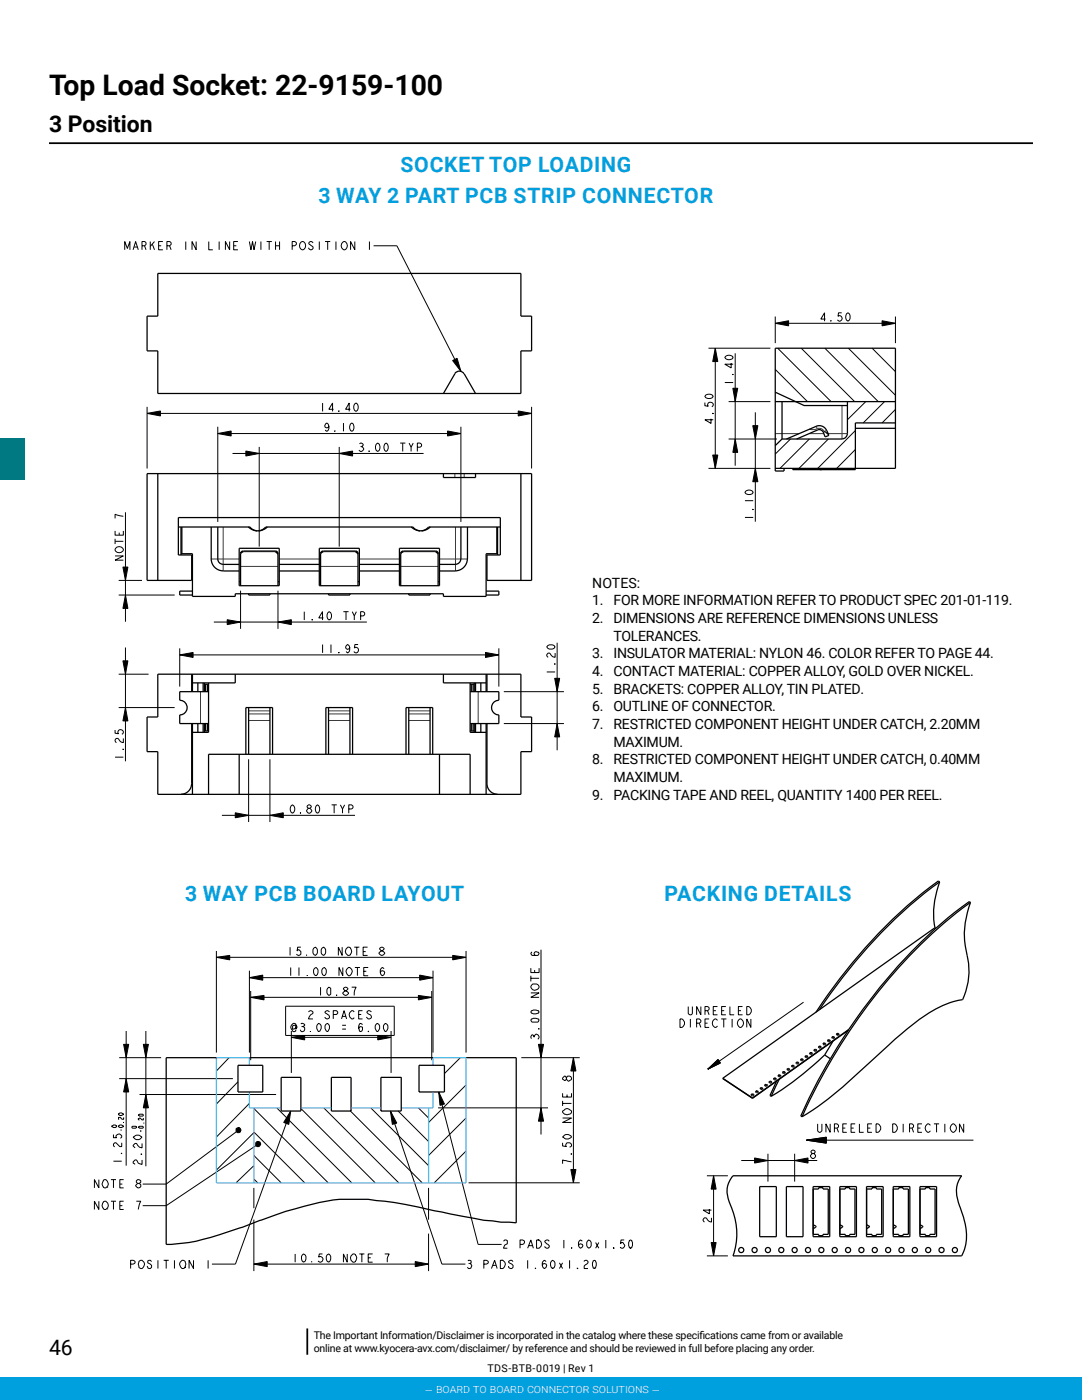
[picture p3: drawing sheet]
<svg xmlns="http://www.w3.org/2000/svg" width="216mm" height="279mm" viewBox="0 0 216 279" stroke-linecap="round" stroke-linejoin="round" font-family="sans-serif">
<path d="M9.8 28.6h196.3" fill="none" stroke="#000" stroke-width=".35"/>
<path d="M-.1 87.4h5v8.3h-5z" fill="#007982"/>
<g fill="none" stroke="#000" stroke-width=".2">
<path d="M24.9 49.9v-1.7l.5 1.4 .5-1.4v1.7M26.6 49.9l.5-1.7 .5 1.7M26.8 49.3h.6M28.3 49h.5l.3-.1v-.6l-.8-.1v1.7M28.8 49l.3 .9M30 48.2v1.7M30.4 48.8l.4 1.1M30.8 48.2l-.8 1M31.7 49h.5M32.5 48.2h-.8v1.7h.8M33.3 49h.5l.2-.1 .1-.1-.1-.5-.7-.1v1.7M33.8 49l.3 .9"/>
<path d="M37.1 48.2v1.7M39.1 48.2v1.7l-.8-1.7v1.7M41.7 48.2v1.7h.8M43.7 48.2v1.7M45.8 48.2v1.7l-.8-1.7v1.7M46.6 49h.6M47.5 48.2h-.9v1.7h.9M49.8 48.2l.3 1.7 .3-1.7 .3 1.7 .3-1.7M52.1 48.2v1.7M53.2 48.2h1M53.7 48.2v1.7M55 49h.8"/>
<path d="M55 48.2v1.7M55.8 48.2v1.7M58.3 49h.5l.3-.2v-.3l-.3-.3h-.5v1.7M60.1 48.3l.2-.1a.84 .84 0 0 1 .7 .8 .84 .84 0 0 1-.7 .9l-.2-.2a.97 .97 0 0 1 0-1.4zM62.5 48.5a.46 .46 0 0 0-.5-.3 .46 .46 0 0 0-.4 .3l.3 .4a.58 .58 0 0 1 .5 .8l-.5 .2-.4-.4M63.7 48.2v1.7M64.9 48.2h1M65.4 48.2v1.7M67 48.2v1.7M68.4 48.3l.2-.1a.83 .83 0 0 1 .7 .8 .83 .83 0 0 1-.7 .9l-.2-.2a.89 .89 0 0 1 0-1.4zM70.8 48.2v1.7l-.8-1.7v1.7M73.7 48.2v1.7"/>
<path d="M74.5 49h4.7l12.8 25.1M90.3 72l.9-.5 .8 2.6zM140.8 78.9a1.06 1.06 0 0 1 1.5 .2 1.03 1.03 0 0 1-1.6 0zM141.4 69.5h12.3M142.7 69.5l.5 2.7h-1zM142.7 69.5v24M144.6 76.3h1.7M144.8 71.1a1.04 1.04 0 0 1 1.5 .2 .99 .99 0 0 1-1.7 0zM145.9 72.5v.9l-1.3-.7h1.7M146.2 74.8l.1-.1zM146.2 77.5h1l-.5 2.7zM146.7 70.5v22.4"/>
<path d="M154.7 64.5l2.7-.5v1zM154.7 63.2v5.3M154.7 73.7l6.4 6.5M154.7 64.5h24M155.2 69.5l10.6 10.7M159.9 69.5l10.6 10.7M164.6 69.5l10.6 10.7M164.7 63.7h-.9l.7-1.3v1.7M165.8 64l.1 .1zM168 62.4h-.7l-.1 .7a.52 .52 0 0 1 .8 .1 .52 .52 0 0 1-.2 .8 .52 .52 0 0 1-.7-.2M169 62.6l.2-.2 .2 .2a1 1 0 0 1-.2 1.5 1 1 0 0 1-.2-1.5zM169.3 69.5l9.4 9.4"/>
<path d="M174 69.5l4.7 4.7M176 64l2.7 .5-2.7 .5zM178.7 63.2v5.3M29.3 82.5l2.7-.5v1zM29.3 81.2v12.3M29.3 82.5h76.8M43.5 86.5l2.6-.5v1zM43.5 85.2v19M43.5 86.5h48.5M46.4 90.5h38.1M49.1 90l2.6 .5-2.6 .5zM51.7 89.2v19.9"/>
<path d="M64.4 80.4v1.7M65.6 85l-.1 .3-.3 .1-.3-.1a.62 .62 0 0 1 .3-.9 1 1 0 0 1 0 1.7l-.3-.3M66.5 81.7h-.9l.8-1.3v1.7M66.8 86l.1 .1zM67.6 82l.1 .1zM67.7 90.5l2.7-.5v1zM67.7 89.2v19.9M68.5 84.4v1.7M69.9 81.7h-.9l.7-1.3v1.7M70 84.6l.2-.2a1.01 1.01 0 0 1 0 1.7 1 1 0 0 1-.2-1.5zM70.8 80.6l.3-.2a1.02 1.02 0 0 1 0 1.7 .97 .97 0 0 1-.3-1.5zM71.7 88.6l.2-.2 .5 .2 .1 .2-.4 .3 .3 .2a.48 .48 0 0 1-.1 .7 .48 .48 0 0 1-.7-.2"/>
<path d="M71.9 89.1h.2M73.6 89.9l.1 .2zM75.2 88.6l.2-.2a.99 .99 0 0 1 0 1.7 .99 .99 0 0 1-.2-1.5zM76.8 88.6l.2-.2a1.02 1.02 0 0 1 0 1.7 1.03 1.03 0 0 1-.2-1.5zM79.8 88.4h1.1M80.4 88.4v1.7M81.6 88.4l.4 .9v.8M82.5 88.4l-.5 .9M83.3 89.3l.7-.2 .1-.4-.3-.3h-.5v1.7M89.3 86l2.7 .5-2.7 .5zM92 85.2v19M103.4 82l2.7 .5-2.7 .5z"/>
<path d="M106.1 81.2v12.3M140.7 80.3v.7l.6 .1-.1-.2 .1-.4a.61 .61 0 0 1 1 .2l-.3 .5M141.4 93.5h12.3M141.9 83.6v.9l-1.2-.7h1.6M142.2 82.5l.1-.1zM142.2 90.8h1l-.5 2.7zM145.4 87.6h9.6M145.4 80.2h8.3M146.7 87.6l.5 2.7h-1zM148.6 99.9h1.7M148.8 98.1a.99 .99 0 0 1 1.5 .2 1.01 1.01 0 0 1-1.7 0zM150.2 85h1l-.5 2.6z"/>
<path d="M150.7 93.5l.5 2.6h-1zM150.7 82.3v21.8M157.7 87.6l-3 3M161.5 87.6l-5.9 5.9M165.3 87.6l-5.9 5.9M170.7 85.9l-7.5 7.6M170.7 89.7l-3.7 3.8M172.8 80.2l-3.7 3.6M176.5 80.2l-4.3 4.2M178.7 81.7l-2.7 2.7M23 110.9h1.6l-1.6 .9h1.6M23 106v.8h1.6v-.8"/>
<path d="M23 107.5v1.1M23 108h1.6M23.1 109.4a.85 .85 0 0 1 .9-.3 .85 .85 0 0 1 .6 .7 .87 .87 0 0 1-.9 .5 .87 .87 0 0 1-.7-.7zM23.7 118.8h11.1M23.7 115.8h4.6M23.8 106.3v.5M24.5 113.2h1l-.5 2.6zM24.6 103l-1.6-.4v.9M25 118.8l.5 2.6h-1zM25 102.2v21.9M48 117.9v7.6M55.5 117.9v7.6"/>
<path d="M148.6 103.3h1.7M150.2 101.7l.1-.1zM23.7 134.5h5.9M24.5 131.9h1l-.5 2.6zM25 129.2v22.7M35.9 130.7l2.6-.5v1zM35.9 129.4v7.6M35.9 130.7h63.6M42.7 124.1h30.5M45.3 123.7l2.7 .4-2.7 .6zM55.5 124.1l2.6-.4v1zM60.7 122.1v1.6"/>
<path d="M62.3 123.6l.1 .1zM64.4 128.6v1.7M64.5 123.3h-.9l.7-1.2v1.6M65.5 122.2l.2-.1a.97 .97 0 0 1 0 1.6 1.01 1.01 0 0 1-.2-1.5zM66 128.6v1.7M67.6 130.2l.1 .1zM68.5 122.1h1.1M69 122.1v1.6M69.8 129.2l-.1 .3-.3 .1-.3-.1a.6 .6 0 0 1 .3-.9l.2 .2a1.02 1.02 0 0 1-.2 1.5l-.3-.3M70.3 122.1l.4 .8v.8M71.1 122.1l-.4 .8M71.5 128.6h-.7l-.1 .7 .2-.1 .5 .1a.58 .58 0 0 1-.4 1l-.4-.3"/>
<path d="M72 122.9l.7-.1 .1-.2-.1-.4-.2-.1h-.5v1.6M96.9 130.2l2.6 .5-2.6 .5zM99.5 129.4v7.6M100.5 138h12M109.1 134.1h1.7M109.2 128.9a1.04 1.04 0 0 1 1.6 .2l-.2 .2a.97 .97 0 0 1-1.5-.2zM110.6 132.6l.2-.2zM110.7 135.4h1l-.5 2.6zM110.8 130.3v.9a1.55 1.55 0 0 1-1.2-.9 .48 .48 0 0 0-.5 .6l.3 .3M111.2 128.3v21.4M23 145.7v.6l.6 .1-.1-.2 .1-.4a.58 .58 0 0 1 .6-.2 .58 .58 0 0 1 .4 .5l-.3 .4M23 151.1h1.6"/>
<path d="M23.7 141.2h11.1M24.5 149.6l.1-.1zM24.6 147.4v.8a1.6 1.6 0 0 1-1.1-.8l-.4 .1a.45 .45 0 0 0 .1 .7M25 141.2l.5 2.7h-1zM49.6 151.5v12.6M53.9 151.5v12.6M100.5 144.4h12M111.2 144.4l.5 2.7h-1zM44.3 162.7h26.5M46.9 162.2l2.7 .5-2.7 .5zM53.9 162.7l2.6-.5v1zM58.2 160.8l.2-.2a.99 .99 0 0 1 0 1.7 .99 .99 0 0 1-.2-1.5z"/>
<path d="M59.9 162.2l.1 .1zM61.6 161.3l-.3-.3 .3-.4a.44 .44 0 0 1 .5 .4l-.3 .3M63.1 160.8l.3-.2a1.02 1.02 0 0 1 0 1.7 1.04 1.04 0 0 1-.3-1.5zM66.2 160.6h1M66.7 160.6v1.7M67.9 160.6l.4 .8v.9M68.8 160.6l-.5 .8M69.6 161.4l.7-.1 .1-.4-.3-.3h-.5v1.7M43.2 191.1h49.8M43.2 189.8v20.3M43.2 191.1l2.6-.4v.9zM49.8 195.1l2.6-.5v1z"/>
<path d="M49.8 195.1h36.6M49.8 193.7v16.4M50 199l2.7-.3v.8zM50 199h36.1M50 197.8v13.8M57.9 189v1.7M58 193.1v1.6M59.7 193.1v1.6M60 189h-.6l-.1 .8 .4-.3a.63 .63 0 0 1 .2 1 .49 .49 0 0 1-.8-.1M61.2 190.7v-.2v.2M61.3 194.7v-.1v.1M62.7 189.2l.3-.2 .3 .5v.7l-.3 .5-.6-.5v-.7z"/>
<path d="M62.8 193.2l.3-.1a1 1 0 0 1 0 1.6l-.3-.1a1.03 1.03 0 0 1 0-1.4zM64 197v1.7M64.2 189.3l.4-.3 .4 .5v.7l-.4 .5-.5-.5zM64.5 193.2l.2-.1a1 1 0 0 1 0 1.6l-.2-.1a1.03 1.03 0 0 1 0-1.4zM65.4 197.3l.2-.3 .4 .3v1.1l-.4 .3-.4-.5zM67.1 198.5l.2 .2zM68.3 189v1.7l-.8-1.7v1.7M68.4 193.1v1.6l-.8-1.6v1.6M68.7 197.9a.58 .58 0 0 1 .8 .4 .59 .59 0 0 1-.6 .4 .59 .59 0 0 1-.5-.5zM68.9 197.8l-.4-.5a.51 .51 0 0 1 .9 0l-.4 .5M69.3 189.2l.1-.2a.49 .49 0 0 1 .6 .4l.2 .5-.2 .4a.49 .49 0 0 1-.6 .4l-.4-.4-.1-.4 .1-.5zM69.4 193.2l.1-.1a.83 .83 0 0 1 .8 .8 .83 .83 0 0 1-.8 .8l-.1-.1a.83 .83 0 0 1 0-1.4z"/>
<path d="M70.2 197h.9a2.45 2.45 0 0 0-.4 1.7M70.7 189h1M70.8 193.1h1M71.2 189v1.7M71.3 193.1v1.6M72.5 189.9h.5M72.6 193.8h.5M73.3 189h-.8v1.7h.8M73.5 193.1h-.9v1.6h.9M75.6 190.2a.59 .59 0 0 1 .6-.4 .59 .59 0 0 1 .6 .5 .59 .59 0 0 1-.7 .4 .59 .59 0 0 1-.5-.5zM76.1 189.8l-.3-.5a.51 .51 0 0 1 .8 0l-.3 .5M76.6 193.3l-.3-.2a1 1 0 0 0 0 1.6l.3-.2 .2-.4-.2-.3-.3-.1-.4 .4"/>
<path d="M83.5 198.7l2.6 .3-2.6 .5zM83.7 194.6l2.7 .5-2.7 .5zM86.1 197.8v13.8M86.4 193.7v16.4M90.3 190.7l2.7 .4-2.7 .5zM93 189.8v20.3M105.9 198.2h1.7l-1.7 .8h1.7M105.9 193.2v.9h1.7v-.9M105.9 194.7v1.2M105.9 195.2h1.7M106.2 196.5l.1-.1a.97 .97 0 0 1 1.3 .5 .78 .78 0 0 1-.9 .7 .78 .78 0 0 1-.7-1zM106.2 190l-.3 .3 .3 .4h1.1l.3-.4a.65 .65 0 0 0-.9-.3l-.1 .3 .1 .4h.2"/>
<path d="M106.7 193.6v.5M108 189.5v36.9M23.8 211.1h8.3M23.8 215.3h22.7M24.7 208.4h1l-.5 2.7zM25.2 215.3l.5 2.6h-1zM25.2 205.8v26.8M27.8 218.4h27.3M28.6 208.4h1l-.5 2.7zM29.1 218.4l.5 2.7h-1zM29.1 205.8v27M45.7 211.1l-2.5 2.6"/>
<path d="M47.5 215.9l-4.3 4.4M57 200.8h21.7v5.8h-21.7zM58.1 207l2.7-.4v.9zM58.1 207h19.9M58.1 205.8v8.3M59 205l-.1 .3-.5 .1v-.7l.2-.1 .4 .1v.7l.1-.1 .2-.3-.2-.4a.49 .49 0 0 0-.6-.4l-.1 .2a.72 .72 0 0 0-.1 1.1l.2 .4 .5-.1v-.3M60 204.4a.49 .49 0 0 1 .8 .1l-.4 .4a.49 .49 0 0 1 .4 .6 .49 .49 0 0 1-.8 .3l-.1-.3M60.2 204.9h.2M61.6 202a.51 .51 0 0 1 .8 0l-.1 .3a1.28 1.28 0 0 0-.7 1h.8M61.9 205.9v-.1v.1M63.3 204.5l.3-.3 .4 .3a.97 .97 0 0 1-.4 1.4l-.1-.1a1.08 1.08 0 0 1-.2-1.3zM65 204.5l.4-.3a1 1 0 0 1 0 1.7 1.02 1.02 0 0 1-.4-1.4z"/>
<path d="M65.7 202a.51 .51 0 0 0-.8 0l.3 .3a.58 .58 0 0 1 .4 .9 .49 .49 0 0 1-.7-.1v-.1M66.5 202.5h.6l.3-.3v-.2l-.3-.3h-.6v1.6M68.1 203.3l.6-1.6 .5 1.6M68.3 202.8h.6M68.3 205.4h.7M68.3 204.6h.7M70.7 202l-.3-.3h-.2a.92 .92 0 0 0-.5 .8 .92 .92 0 0 0 .5 .8h.2l.3-.2M71.6 202.5h.5M72.3 201.7h-.7v1.6h.7M72.3 204.5l-.3-.3a.91 .91 0 0 0-.3 1.3v.3l.3 .1a.68 .68 0 0 0 .3-.9l-.3-.1-.4 .4M73.5 205.8l.1 .1zM74.1 202a.51 .51 0 0 0-.9 0l.3 .3a.57 .57 0 0 1 .5 .3 .57 .57 0 0 1 0 .6l-.5 .1-.4-.3"/>
<path d="M75.2 204.2l.4 .3a.97 .97 0 0 1-.4 1.4l-.1-.1a.98 .98 0 0 1 .1-1.6zM75.4 206.6l2.6 .4-2.6 .5zM76.8 204.4l.1-.2 .4 .3a.97 .97 0 0 1-.4 1.4l-.1-.1a1.03 1.03 0 0 1 0-1.4zM78 205.8v8.3M87.5 217.9l1.2 2.4-.9 .3zM87.5 217.9l7.9 30.4M91.9 211.1l-3.2 3.2M93 216.5l-7.5 7.5M104 211.1h11.7M106 207.3l-.1-.4 .3-.4 .4 .4a.51 .51 0 0 1 .7-.4 .51 .51 0 0 1 0 .9M106 203.4a1.61 1.61 0 0 1 1.4 0l.2 .2-.3 .4h-1.1l-.3-.4zM106 201.7l.4-.1a1 1 0 0 1 1.2 .4 1 1 0 0 1-1.4 .2l-.3-.2z"/>
<path d="M106.6 206.9v.1M107.4 205.4l.2-.1zM107.4 208.4h1.1l-.6 2.7zM112.3 218.2v.7h1.7v-.7M112.3 219.7v1M113 215.1l-.2-.3-.5 .3v.3l.3 .2 .4-.2M113.1 218.4v.5M114.4 211.1l.5 2.6h-1zM114.4 211.1v25M135.7 203.4a.85 .85 0 0 1 .9 .8 .85 .85 0 0 1-.9 .8zM137.3 200.9v1.4l.5 .2 .4-.2v-1.4M137.8 203.4v1.6"/>
<path d="M139 204.2h.5l.3-.3v-.3l-.3-.2h-.5v1.6M139.5 204.2l.3 .8M139.8 200.9v1.6l-.8-1.6v1.6M140.7 201.7h.5l.2-.1 .1-.2-.1-.4-.7-.1v1.6M140.7 204.2h.5M141.2 201.7l.3 .8M141.2 213.4l2.3-1.6 .2 .3zM141.2 213.4l2.1-1.9 .2 .3zM141.2 213.4l2.1-1.9 .4 .6zM141.5 203.4h-.8v1.6h.8M142.3 201.7h.6M143.2 200.9h-.9v1.6h.9"/>
<path d="M143.2 203.6l-.3-.2a.86 .86 0 0 0-.8 .8 .86 .86 0 0 0 .8 .8l.3-.3M143.9 203.4h1M144 201.7h.5M144.4 203.4v1.6M144.8 200.9h-.8v1.6h.8M145.6 200.9v1.6h.9M146.1 203.4v1.6M147.3 201.7h.6M147.4 203.5l.2-.1a.85 .85 0 0 1 .8 .8 .85 .85 0 0 1-.8 .8l-.2-.1a.92 .92 0 0 1 0-1.4zM148.2 200.9h-.9v1.6h.9M149 200.9a.83 .83 0 0 1 .9 .8 .83 .83 0 0 1-.9 .8zM149.8 203.4v1.6l-.8-1.6v1.6"/>
<path d="M160.3 200l-19.1 13.4M19.7 239.7v1.7l-.9-1.7v1.7M19.7 235.4v1.7l-.9-1.7v1.7M20.6 239.9l.5-.2a.92 .92 0 0 1 .5 .9 .92 .92 0 0 1-.5 .8 .49 .49 0 0 1-.6-.4l-.1-.4zM20.6 235.5l.3-.1a.83 .83 0 0 1 .7 .8 .83 .83 0 0 1-.7 .9l-.3-.3a.9 .9 0 0 1 0-1.3zM21.4 236.9h.1M22.1 239.7h1M22.1 235.4h1M22.4 224.6l.6-.1 .3 .1v.3l-.7 .1-.3-.2zM22.6 226.4v.7h.7l-.2-.4a.65 .65 0 0 1 .9-.3l.3 .3v.2l-.3 .3M22.6 231.7h1.7M22.6 235.4v1.7"/>
<path d="M22.6 239.7v1.7M23.7 224.6l.6-.1 .4 .3-.4 .2h-.4l-.2-.1zM23.7 222.2l.6-.1 .4 .3-.4 .2h-.4l-.2-.1zM23.9 236.3h.5M24.2 225.4v.3M24.3 230.1l-.1 .1zM24.3 228.1v.7h-.4l-.8-.7a.45 .45 0 0 0-.5 .5l.3 .2M24.7 224h-.2h.2M24.7 223v.4a.49 .49 0 0 1-.7-.4h-.3v.4h.1M24.7 239.7h-.8v1.7h.8M24.7 235.4h-.8v1.7h.8M26.4 224.8l.9 .1-.2 .3h-.7l-.1-.2z"/>
<path d="M26.6 226.9l.6-.4h.5l.6 .4a1 1 0 0 1-1.7 0zM27.2 239.7h.9l-.5 1.7M27.5 236.2l-.3-.3a.45 .45 0 0 1 .5-.5l.4 .3v.2l-.4 .3M27.6 224.9l.9-.1 .1 .2-.1 .2h-.7zM27.6 222.5l.9-.1 .1 .2-.1 .1h-.7zM28.1 225.5v.4M28.3 231.5v.9l-.7-.3a.51 .51 0 0 0-.2-.5 .51 .51 0 0 0-.6 0l-.2 .3v.2l.4 .3M28.3 230.4h-.2h.2M28.3 228.2v.9a1.62 1.62 0 0 1-1.1-.9h-.2l-.4 .4 .4 .5M28.6 224.1h.1M28.6 223.1v.4h-.3l-.3-.4-.4 .2 .2 .2M47.2 225.2l.3-.2a.5 .5 0 0 1 .6 .6 .5 .5 0 0 1-.8 .4 .5 .5 0 0 1-.1-.8z"/>
<path d="M47.6 225.5l-14.4 10.8h-4.7M49.8 220.2l-6.6 6.7M50.7 230.6l5.4 5.5M50.7 235.3l.7 .8M50.7 237.1v4M50.7 232.6l-3.6 3.5M50.7 226l-7.5 7.5M50.7 221.2l14.8 14.9M50.7 225.9l10.1 10.2M51.3 227.8h.1a.5 .5 0 0 1 .6 .6 .5 .5 0 0 1-.7 .3 .5 .5 0 0 1-.1-.8zM51.5 228.3l-18.3 12.3h-4.7M55.2 221.1l15 15"/>
<path d="M58 221.7l-.4 2.7-1-.4zM58 221.7l-11 30.6h-4.7M60 221.2l14.9 14.9M64.6 221.1l15 15M69.9 221.7l14.3 14.4M74 221.1l11.5 11.5M77.9 221.7l1.3 2.4-.9 .3zM77.9 221.7l10.3 30.6h4.7M79.4 221.7l6.1 6.1M83.5 221.1l2 2M85.5 237.1v6.3M87.4 221.1h21.9"/>
<path d="M93 229.7l-6.3 6.4M93 223.1l-7.5 7.5M93.5 236.1h22.2M107.9 221.1l.6 2.7h-1.1zM112.3 223.1h1.7l-1.7 .9h1.7M112.3 221.7l.2-.1a.72 .72 0 0 1 1.2-.1l.3 .2v.3a.95 .95 0 0 1-.9 .5 .95 .95 0 0 1-.8-.8zM112.3 228.1v.6l.7 .1-.1-.1a.54 .54 0 0 1 .6-.6 .54 .54 0 0 1 .4 .7l-.2 .2M112.3 220.2h1.7M112.5 226.7l.1-.2a.97 .97 0 0 1 1.4 .4l-.1 .2a1.17 1.17 0 0 1-1.6-.2zM113.9 233.4h1l-.5 2.7zM114 231.9l-1.7-.4v.8M114 230.2l-.1 .2z"/>
<path d="M141.1 234.7h4.1M142.4 234.7l.5 2.6h-1zM142.4 234.7v15.9M147.9 231.6h15.2M150.6 231.1l2.6 .5-2.6 .5zM153.2 230.3v5.5M158.6 231.6l2.6-.5v1zM158.6 230.3v5.5M160.9 227.5h4v.6zM160.9 227.5l4-.5v.5zM160.9 227.5l4-.5v1.1zM160.9 227.5h33.3"/>
<path d="M162.1 230.2l-.3-.3a.41 .41 0 0 1 .4-.4 .41 .41 0 0 1 .4 .4l-.3 .3M163.2 224.3v1.4l.4 .3 .4-.3v-1.4M165.6 224.3v1.7l-.8-1.7v1.7M166.5 225.1l.7-.1 .1-.4-.3-.3h-.5v1.7M167 225.1l.3 .9M168.2 225.1h.5M169 224.3h-.8v1.7h.8M169.8 225.1h.5M170.6 224.3h-.8v1.7h.8M171.5 224.3v1.7h.8M173.1 225.1h.6M174 224.3h-.9v1.7h.9"/>
<path d="M174.8 224.3a.85 .85 0 0 1 1 .8 .85 .85 0 0 1-1 .9zM178.1 224.3a.85 .85 0 0 1 1 .8 .85 .85 0 0 1-1 .9zM180.2 224.3v1.7M181.5 225.1h.5l.3-.2v-.3l-.3-.3h-.5v1.7M182 225.1l.3 .9M183.1 225.1h.6M184 224.3h-.9v1.7h.9M185.7 224.6l-.4-.3a.86 .86 0 0 0-.7 .8 .86 .86 0 0 0 .7 .9l.4-.3M186.4 224.3h1M186.9 224.3v1.7M188.5 224.3v1.7M189.9 224.5l.2-.2a.85 .85 0 0 1 .8 .8 .85 .85 0 0 1-.8 .9l-.2-.2a.88 .88 0 0 1 0-1.3z"/>
<path d="M192.3 224.3v1.7l-.9-1.7v1.7M21.4 241.3h.1M23.9 240.6h.5M26.1 252.3l.7-.1 .2-.4-.4-.3h-.5v1.7M27.7 251.8a.56 .56 0 0 1 .6-.3 .56 .56 0 0 1 .4 .4 .85 .85 0 0 1-.6 1.3l-.4-.3-.1-.6zM30.2 251.8l-.2-.3-.5 .1v.4l.2 .2a.68 .68 0 0 1 .5 .7l-.2 .3h-.3l-.2-.2-.1-.3M31.5 251.5v1.7M32.7 251.5h1M33.2 251.5v1.7M34.8 251.5v1.7M36 251.9l.2-.3a.49 .49 0 0 1 .8 .2l.1 .5-.1 .6a.54 .54 0 0 1-.6 .3 .54 .54 0 0 1-.4-.5l-.2-.4zM36.8 252.9h.1"/>
<path d="M38.6 251.5v1.7l-.9-1.7v1.7M41.5 251.5v1.7M50.7 252.3l2.6-.5v1zM50.7 243.4v10.3M50.7 252.3h34.8M58.9 250.3v1.6M60.3 250.5l.2-.2 .3 .1a.95 .95 0 0 1-.3 1.5 1 1 0 0 1-.2-1.4zM62.2 251.9v-.1v.1M64.3 250.3h-.6l-.1 .6 .4-.1 .3 .2 .2 .3-.2 .3a.51 .51 0 0 1-.8 0M65.2 250.5l.4-.2a1 1 0 0 1 0 1.6l-.2-.1a1.08 1.08 0 0 1-.2-1.3zM69.3 250.3v1.6l-.8-1.6v1.6M70.3 250.4l.1-.1a.49 .49 0 0 1 .7 .3l.1 .4-.1 .5a.49 .49 0 0 1-.7 .4l-.4-.4-.1-.5z"/>
<path d="M71.7 250.3h1M72.2 250.3v1.6M73.5 251h.5M74.4 250.3h-.9v1.6h.9M76.8 250.3h.9a2.44 2.44 0 0 0-.4 1.6M82.9 251.8l2.6 .5-2.6 .5zM85.5 246.2v7.5M93.4 251.6l.1-.1 .5 .1v.4l-.2 .2a.48 .48 0 0 1 .2 .7 .48 .48 0 0 1-.8 0M93.5 252.2h.3M95.4 248.3h4.7M96.5 252.3l.8-.1 .1-.4-.4-.3h-.5v1.7M98.1 253.2l.6-1.7 .5 1.7"/>
<path d="M98.3 252.5h.6M99.8 251.5a.84 .84 0 0 1 1.1 .8 .84 .84 0 0 1-1.1 .9zM100.1 251.5h.1M100.5 247.7l.2-.2h.3a.55 .55 0 0 1 .2 .6 .55 .55 0 0 1-.5 .4l-.2 .6h.7M102.4 251.8l-.2-.2a.49 .49 0 0 0-.7 .2l.4 .4a.68 .68 0 0 1 .5 .7l-.2 .1a.49 .49 0 0 1-.7-.1v-.2M103.8 248.3l.7-.1 .2-.5-.4-.2h-.5v1.6M105.3 249.1l.6-1.6 .5 1.6M105.3 251.5v1.7M105.5 248.6h.7M106.8 253l.1 .2zM107.1 247.5h.5a.92 .92 0 0 1 .5 .8 .92 .92 0 0 1-.5 .8h-.5zM107.3 247.5h.1"/>
<path d="M109 251.8l-.4-.3a1 1 0 0 0 0 1.7l.4-.3 .1-.4-.1-.2-.4-.1-.4 .3M109.6 247.7l-.1-.1a.49 .49 0 0 0-.8 .1l.9 .9a.45 .45 0 0 1-.5 .5l-.4-.4M110.1 251.6l.1-.1 .3 .1a.95 .95 0 0 1-.3 1.6 1.05 1.05 0 0 1-.1-1.6zM110.2 253h.1M111.6 252l.7 1.2M112.3 252l-.7 1.2M112.5 247.5v1.6M113.7 251.5v1.7M114 249l.2 .1zM115.2 253l.1 .2zM115.2 253.2h.1M116.2 247.7l-.4-.2-.4 .5v.6l.4 .5a.51 .51 0 0 0 .4-.8l-.4-.1-.4 .4"/>
<path d="M116.6 251.8l.2-.3a.45 .45 0 0 1 .5 .5l-.1 .2a.97 .97 0 0 0-.6 1h.7M117.3 247.6l.2-.1 .2 .1 .3 .4v.6l-.5 .5-.4-.5v-.6zM118.3 251.6l.3-.1a1 1 0 0 1 0 1.7 1 1 0 0 1-.3-1.4zM118.5 253h.1M118.9 248l.6 1.1M119.5 248l-.6 1.1M120.9 247.5v1.6M122.4 249l.1 .1zM122.4 249.1h.1M124.6 247.5h-.7l-.1 .7 .2-.2h.3l.1 .2a.46 .46 0 0 1 .1 .7 .46 .46 0 0 1-.7 0M125.6 247.6l.2-.1 .3 .1a1.11 1.11 0 0 1-.3 1.5l-.2-.1-.2-.4zM125.7 249.1h.1"/>
<path d="M141.1 250.6h4.1M141.5 241.3v.9l-1.2-.7h1.7M141.9 248h1l-.5 2.6zM142 243v.9a1.57 1.57 0 0 1-1.1-.9 .49 .49 0 0 0-.6 .6l.3 .3"/>
<circle cx="61.7" cy="161.8" r=".47"/>
<circle cx="113.5" cy="215.2" r=".52"/>
<circle cx="27.6" cy="236.6" r=".48"/>
<circle cx="162.2" cy="230.7" r=".49"/>
</g>
<g fill="#000">
<path d="M90.3 72l.9-.5 .8 2.6zM142.7 69.5l.5 2.7h-1zM154.7 64.5l2.7-.5v1zM176 64l2.7 .5-2.7 .5zM29.3 82.5l2.7-.5v1zM43.5 86.5l2.6-.5v1zM49.1 90l2.6 .5-2.6 .5zM67.7 90.5l2.7-.5v1zM89.3 86l2.7 .5-2.7 .5zM103.4 82l2.7 .5-2.7 .5zM142.2 90.8h1l-.5 2.7zM146.7 87.6l.5 2.7h-1z"/>
<path d="M146.2 77.5h1l-.5 2.7zM150.7 93.5l.5 2.6h-1zM150.2 85h1l-.5 2.6zM25 118.8l.5 2.6h-1zM24.5 113.2h1l-.5 2.6zM24.5 131.9h1l-.5 2.6zM35.9 130.7l2.6-.5v1zM45.3 123.7l2.7 .4-2.7 .6zM55.5 124.1l2.6-.4v1zM96.9 130.2l2.6 .5-2.6 .5zM110.7 135.4h1l-.5 2.6zM25 141.2l.5 2.7h-1z"/>
<path d="M111.2 144.4l.5 2.7h-1zM46.9 162.2l2.7 .5-2.7 .5zM53.9 162.7l2.6-.5v1zM43.2 191.1l2.6-.4v.9zM49.8 195.1l2.6-.5v1zM50 199l2.7-.3v.8zM83.5 198.7l2.6 .3-2.6 .5zM83.7 194.6l2.7 .5-2.7 .5zM90.3 190.7l2.7 .4-2.7 .5zM24.7 208.4h1l-.5 2.7zM25.2 215.3l.5 2.6h-1zM28.6 208.4h1l-.5 2.7z"/>
<path d="M29.1 218.4l.5 2.7h-1zM58.1 207l2.7-.4v.9zM75.4 206.6l2.6 .4-2.6 .5zM87.5 217.9l1.2 2.4-.9 .3zM107.4 208.4h1.1l-.6 2.7zM114.4 211.1l.5 2.6h-1zM141.2 213.4l2.1-1.9 .2 .3zM141.2 213.4l2.3-1.6 .2 .3zM58 221.7l-.4 2.7-1-.4zM77.9 221.7l1.3 2.4-.9 .3zM107.9 221.1l.6 2.7h-1.1zM113.9 233.4h1l-.5 2.7z"/>
<path d="M142.4 234.7l.5 2.6h-1zM150.6 231.1l2.6 .5-2.6 .5zM158.6 231.6l2.6-.5v1zM160.9 227.5l4-.5v.5zM160.9 227.5h4v.6zM50.7 252.3l2.6-.5v1zM82.9 251.8l2.6 .5-2.6 .5zM141.9 248h1l-.5 2.6z"/>
<path d="M47.2 225.2l.3-.2a.5 .5 0 0 1 .6 .6 .5 .5 0 0 1-.8 .4 .5 .5 0 0 1-.1-.8z" fill-rule="evenodd"/>
<path d="M51.3 227.8h.1a.5 .5 0 0 1 .6 .6 .5 .5 0 0 1-.7 .3 .5 .5 0 0 1-.1-.8z" fill-rule="evenodd"/>
</g>
<g fill="none" stroke="#3b3b3b" stroke-width=".2">
<path d="M90.8 94.5v.8M92.6 94.5v.8M154.7 86.5h4.7M161.5 86.5h2.9M162.9 85.1l.2 .4M163.1 85.6l.4-.1a1.04 1.04 0 0 1 .9 .6M163.1 85.5l-.8 .2-.8-.1M165 85.9l-.7 .3M165.2 86.5h3.9M168 80.9v6.7M42.1 111.6h5.6M44.5 105.2v8.8"/>
<path d="M48 113h7.5M48.5 110.1h6.4M48.5 110.1l-.3 .1-.2 .2M48.5 110v.1M54.9 110.1l.3 .1 .3 .4M54.9 110v.1M55.7 111.6h8M64 113h7.4M64 110.4h.1M64.5 110.1h6.4M64.5 110.1l-.3 .1-.2 .2M64.5 110v.1"/>
<path d="M70.9 110.1l.3 .1 .2 .4M70.9 110v.1M71.7 111.6h8M80 113h7.4M80 110.4h.1M80.5 110.1h6.4M80.5 110.1l-.3 .1-.2 .2M80.5 110v.1M86.9 110.1l.3 .1 .2 .4M86.9 110v.1M87.7 111.6h5.6M90.9 105.2v8.8"/>
<path d="M40 138v6.4M95.4 138v6.4M49.6 143.8h4.3M49.6 142.5h4.3M49.6 141.9h4.3M65.6 143.8h4.2M65.6 142.5h4.2M65.6 141.9h4.2M81.6 143.8h4.2M81.6 142.5h4.2M81.6 141.9h4.2"/>
</g>
<g fill="none" stroke="#000" stroke-width=".25">
<path d="M31.5 54.6h72.4v8.5h2.2v6.9h-2.2v8.5h-72.4v-8.5h-2.2v-6.9h2.2zM92.6 74.6a1.08 1.08 0 0 0-1.9 0l-2.2 3.9M92.6 74.6l2.3 3.9M154.7 78.3l5.7 2.6M29.3 94.5h76.8v21.3h-8.9v-5h2.6v-7.5h-64.2v7.5h2.7v5h-9zM31.5 94.5v21.3M88.5 94.5v.8h6.4v-.8M103.9 94.5v21.3M154.7 93.5h24v-24h-24v24.5h1.7v-.5M154.7 80.2h24M156 80.2v7.4M156 87.6l-1.3 1.3"/>
<path d="M160.4 80.9h8.7M163 93.5l.9 .2M164.2 86.2a.81 .81 0 0 0-1-.4l-4.2 1.8M164.5 86.1l.8 .6M164.9 85.9a1.57 1.57 0 0 0-2-.8l-6 2.5M165 85.9l.4 1-.7 .3-.4-1M169.1 86.5a1.07 1.07 0 0 1-1.1 1.1h-12M169.1 80.2v6.3M170.7 85.5h8M178.7 84.4h-8v9.3h-12.5v-.2M35.6 105.2h14.3M36.1 110.5h2.3v8.5h8.5v-.5h41.6v.5h8.5v-8.5h2.3"/>
<path d="M36.1 105.2v5.6M36.3 105.2v5.3M38.4 118h-2.5v.8h2.5M42.1 105.2v6.3a2.39 2.39 0 0 0 2.4 2.4M43.5 105.2v6.4a1.06 1.06 0 0 0 1 1M44.5 114h3.2M44.5 112.6h3.2M47.7 109.4h8v7.5h-8zM47.7 116.1h.3M48 110.4v6.5M48.5 110l-.4 .2-.1 .2M48.5 110.1l-.5 .3"/>
<path d="M48.5 110h6.7l.3 .5v6.4M49.5 105.2l1 .6 .8 .2M49.6 118.5v.3h4.3v-.3M49.8 105.2a2 2 0 0 0 3.2 0M53.4 105.2l-.9 .5-.9 .3M54.9 110.1l.6 .6M55.5 116.1h.2M55.7 114h8M55.7 112.6h8M63.7 109.4h8v7.5h-8zM63.7 116.1h.3M64 110.4v6.5"/>
<path d="M64.5 110l-.5 .2v.2M64.5 110.1l-.5 .3M64.5 110h6.6l.2 .1 .1 .3v6.5M65.6 118.5v.3h4.2v-.3M70.9 110.1l.5 .5M71.4 116.1h.3M71.7 114h8M71.7 112.6h8M79.7 109.4h8v7.5h-8zM79.7 116.1h.3M80 110.4v-.2l.5-.2h6.7l.2 .4v6.5M80 110.4h.1"/>
<path d="M80 110.4v6.5M80.5 110.1l-.5 .3M81.6 118.5v.3h4.2v-.3M82.1 105.2l.8 .5 .9 .3M85.5 105.2a1.98 1.98 0 0 1-3.1 0h-29.3M85.6 105.2h14.2M85.9 105.2l-1 .6-.8 .2M86.9 110.1l.5 .5M87.4 116.1h.3M91.9 111.6a1.07 1.07 0 0 1-1 1h-3.2M92 105.2v6.4M93.3 111.5a2.43 2.43 0 0 1-2.4 2.4l-3.2 .1"/>
<path d="M93.3 105.2v6.4M97 118h2.5v.8h-2.5M99.1 105.2v5.3M99.3 105.2v5.6M31.5 134.5h72.4v8.6h2.2v6.9h-2.2v8.5h-72.4v-8.5h-2.2v-6.9h2.2zM38.3 134.5v3.5M38.4 134.5v3.5M39.5 136.3v1.7M40.5 136.3v1.7M40.8 136.3v1.7M40.8 136.6h.8M41 136.6v1.4"/>
<path d="M41.4 136.6v1.4M41.6 138h-5.7v1.8a1.46 1.46 0 0 1 1.4 1.4 1.46 1.46 0 0 1-1.4 1.5v1.7h5.7M41.6 136.3v9.9h-3.2M46.9 134.5v1.8h-8.5M88.5 134.5v1.8h8.5M93.8 136.6h.8M93.8 136.3v9.9h3.2M93.8 138h5.7v1.8a1.46 1.46 0 0 0-1.4 1.4 1.46 1.46 0 0 0 1.4 1.5v1.7h-5.7M94 136.6v1.4M94.4 136.6v1.4M94.6 136.3v1.7M94.9 136.3v1.7"/>
<path d="M95.9 136.3v1.7M97 134.5v3.5M97.2 134.5v3.5M38.2 156.4a2.12 2.12 0 0 1-2.1 2.1M38.3 144.4v12M38.4 144.4v14.1M39.5 144.4v1.8M40.5 144.4v1.8M40.8 144.4v1.8M40.8 145.9h.8M41 144.4v1.5M41.4 144.4v1.5"/>
<path d="M41.6 158.5v-8h52.2v8M47.7 150.5v8M49.1 150.5v-9.3h5.3v9.3M49.6 141.2v9.3M53.9 141.2v9.3M65 150.5v-9.3h5.4v9.3M65.6 141.2v9.3M69.8 141.2v9.3M81 150.5v-9.3h5.3v9.3M81.6 141.2v9.3M85.8 141.2v9.3M87.7 150.5v8"/>
<path d="M93.8 145.9h.8M94 144.4v1.5M94.4 144.4v1.5M94.6 144.4v1.8M94.9 144.4v1.8M95.9 144.4v1.8M97 144.4v14.1M97.2 156.4a2.11 2.11 0 0 0 2.1 2.1M97.2 144.4v12M187.5 176a99.9 99.9 0 0 0-24 25.5M187.5 176l-.3-.2a100.4 100.4 0 0 0-24.4 26.2M187.5 176a17.1 17.1 0 0 0-.9 9.1"/>
<path d="M186.6 185.1l.1 .2M186.6 185.1l-42.4 30.1M193.6 180.1a17.4 17.4 0 0 0-.5 11.2 13.4 13.4 0 0 1-1 8.2 24 24 0 0 0-11.4 6.1l-8.6 7.8a72 72 0 0 1-12.1 9.5M193.6 180.1l-.2-.2a100.3 100.3 0 0 0-24.1 25.7M193.6 180.1a106.3 106.3 0 0 0-30.6 36.7l-3 6.1M47.5 212.6h4.9v5.3h-4.9zM49.8 211.1h36.6M56.1 215h3.9v6.7h-3.9zM66.1 215h3.9v6.7h-3.9zM76 215h4.1v6.7h-4.1zM83.6 212.6h5.1v5.3h-5.1zM93 211.1h10v32.9l-3-.1a156.7 156.7 0 0 1-16.6-3 58.6 58.6 0 0 0-12.8-1.6 34.8 34.8 0 0 0-11.7 2l-4.1 1.2a155.3 155.3 0 0 1-15.7 5.2l-2.5 .4-3.4 .3v-37.3h10"/>
<path d="M144.2 215.2l5.9 3.9M144.2 215.2l5.9 4M149.9 218.5l.2 .2 .3-.1M149.9 218.5l.3-.1 .2 .1M149.9 218.5l.2-.2 .3 .3M150.1 219.1v.1M150.8 217.9l.2 .1 .3-.1M150.8 217.8l.5 .1M150.8 217.8v.1M150.8 217.8l.3-.1 .2 .2M151.3 217.9h.1M151.7 217.3l.3-.2 .2 .2"/>
<path d="M151.7 217.2a.27 .27 0 0 1 .3-.1 .27 .27 0 0 1 .2 .1M151.7 217.2v.1M152.2 217.2l-.2 .2-.3-.1M152.6 216.6l.3-.1 .2 .1M153.5 216l.2 .1 .3-.1M153.5 216l.3-.2 .2 .2M153.5 216l.3-.1 .2 .1M154.4 215.4l.1-.2 .4 .2M155 215.7l-1.4 2.9 .3 .2M155.3 214.7h.1M155.3 214.7a.26 .26 0 0 1 .2-.2 .26 .26 0 0 1 .3 .3h-.4M155.3 214.7l.1 .1"/>
<path d="M155.3 214.7l.1-.1 .4 .1M155.5 215.4l-1.6 3.4M155.5 214.6l-.1 .3M156.2 214.1l.1 .1 .4-.1M156.2 214.1l.3-.2 .2 .2M156.2 214.1l.3-.1 .2 .1M157.1 213.4l.3-.1 .1 .2M157.1 213.3l.3-.1a.17 .17 0 0 1 .2 .2 .17 .17 0 0 1-.2 .2l-.3-.1zM158 212.8l.1 .2 .4-.2M158 212.8l.3-.2 .2 .2M158 212.8h.1M158 212.8l.3-.1 .1 .1"/>
<path d="M158.5 212.8h.1M158.9 212.2l.1 .1 .3-.1M158.9 212.1l.3-.1 .1 .2M158.9 212.1v.1M158.9 212.2l.3-.1 .1 .1M159.8 211.5l.1 .2 .3-.1M159.8 211.5l.3-.2 .1 .3M159.8 211.5l.3-.1 .1 .2M160.7 210.9l.1 .1 .4-.1M160.7 210.9l.1-.2 .4 .2M160.7 210.9l.3-.1 .1 .1M161.2 210.9h.1"/>
<path d="M161.6 210.3l.2-.2 .2 .2M162.5 209.6l.1-.2h.2l.1 .2M162.5 209.6h.1M162.5 209.6l.2-.1 .2 .1M162.9 209.6l-.1 .2-.3-.2M163.3 209l.2 .1 .3-.1M163.3 209a.26 .26 0 0 1 .3-.2 .26 .26 0 0 1 .3 .2h-.1M163.3 209l.3-.1 .2 .1M164.2 208.4l.2 .1 .3-.1M164.3 208.3l.4 .1M164.3 208.3l-.1 .1M164.5 210.5l1.2 .8"/>
<path d="M164.5 210.5l-2.8 2.6a54.9 54.9 0 0 1-7.8 5.7M164.7 208.3v.1M164.7 208.3l-.3-.1-.2 .2M165.1 207.7l.3-.1 .2 .1M165.6 207.7l-.2 .2-.3-.2M165.6 207.7v-.1a.26 .26 0 0 0-.3-.1 .26 .26 0 0 0-.2 .2M166 207.1l.3 .1 .2-.1M166 207.1l.3-.1 .2 .1M166.2 207.8l-1.7 2.7M166.5 207.1h.1M166.5 207.1l-.3-.2-.2 .2M166.9 206.5l.2 .1 .3-.1"/>
<path d="M166.9 206.5l.3-.3 .2 .3M166.9 206.5l.3-.2 .2 .2M167.1 206.3l-.1 .2M169.3 205.6l-19.2 13.6M169.3 205.6l-3.3 5.1-2.5 4.4-3.7 7.6 .2 .2M169.3 205.5l-19.2 13.6M146.3 234.7h45.6a5.7 5.7 0 0 0-.5 5.9 13.6 13.6 0 0 1 1.2 8.4l-.7 1.6h-45.6a13.9 13.9 0 0 0-.8-10.8 4.8 4.8 0 0 1 .8-5.1zM151.6 236.8h3.3v10h-3.3zM156.9 236.8h3.3v10h-3.3zM162.2 236.8h3.4v10h-3.4zM162.3 237.3h1v-.3h.9v.3h1.1v9h-1.1v.3h-.9v-.3h-1zM167.6 236.8h3.3v10h-3.3z"/>
<path d="M167.6 237.3h1.1v-.3h.8v.3h1.1v9h-1.1v.3h-.8v-.3h-1.1zM172.9 236.8h3.3v10h-3.3zM172.9 237.3h1.1v-.3h.9v.3h1v9h-1v.3h-.9v-.3h-1.1M178.2 236.8h3.4v10h-3.4zM178.3 237.3h1v-.3h.9v.3h1.1v9h-1.1v.3h-.9v-.3h-1M183.6 236.8h3.3v10h-3.3zM183.6 237.3h1.1v-.3h.8v.3h1.1v9h-1.1v.3h-.8v-.3h-1.1M162.3 244.4l.5 .3v.2M162.8 244.9l-.5 .3M167.6 244.4l.5 .3v.2M168.1 244.9l-.5 .3M172.9 244.4l.5 .3v.2"/>
<path d="M173.4 244.9l-.5 .3M178.3 244.4l.5 .3-.1 .2M178.7 244.9l-.4 .3M183.6 244.4l.5 .3M184 244.7v.2M184.1 244.9l-.5 .3"/>
<circle cx="152.8" cy="216.7" r=".23"/>
<circle cx="154.6" cy="215.4" r=".22"/>
<circle cx="161.8" cy="210.3" r=".22"/>
<circle cx="147.9" cy="249.5" r=".51"/>
<circle cx="150.6" cy="249.5" r=".51"/>
<circle cx="153.2" cy="249.5" r=".51"/>
<circle cx="155.9" cy="249.5" r=".51"/>
<circle cx="158.6" cy="249.5" r=".51"/>
<circle cx="161.2" cy="249.5" r=".51"/>
<circle cx="163.9" cy="249.5" r=".51"/>
<circle cx="166.6" cy="249.5" r=".51"/>
<circle cx="169.2" cy="249.5" r=".51"/>
<circle cx="171.9" cy="249.5" r=".51"/>
<circle cx="174.5" cy="249.5" r=".51"/>
<circle cx="177.2" cy="249.5" r=".51"/>
<circle cx="179.9" cy="249.5" r=".51"/>
<circle cx="182.5" cy="249.5" r=".51"/>
<circle cx="185.2" cy="249.5" r=".51"/>
<circle cx="187.9" cy="249.5" r=".51"/>
<circle cx="190.5" cy="249.5" r=".51"/>
</g>
<path d="M49.8 212.6v-1.5h-6.6v25h49.8v-25h-6.6v1.5M49.8 217.9v3.2h6.3M86.4 217.9v3.2h-6.3M50.7 221.1v15M60 221.1h6.1M70 221.1h6M85.5 221.1v15" fill="none" stroke="#6673ff" stroke-width=".25"/>
<path d="M0 274.9h215.9v4.5h-215.9z" fill="#00a0df"/>
<path d="M61.3 265.1v5.3" fill="none" stroke="#000" stroke-width=".35"/>
<text font-size="5.6" x="9.8" y="19">Top Load Socket: 22-9159-100</text>
<text font-size="4.6" x="9.8" y="26.4">3 Position</text>
<g font-size="4.2" fill="#00a0df">
<text x="79.9" y="34.4">SOCKET TOP LOADING</text>
<text x="63.5" y="40.6">3 WAY 2 PART PCB STRIP CONNECTOR</text>
<text x="36.9" y="179.7">3 WAY PCB BOARD LAYOUT</text>
<text x="132.6" y="179.7">PACKING DETAILS</text>
</g>
<text font-size="4.2" x="9.8" y="270.4">46</text>
<g font-size="2.8">
<text x="118.2" y="117.3">NOTES:</text>
<text x="118.2" y="120.8">1. FOR MORE INFORMATION REFER TO PRODUCT SPEC 201-01-119.</text>
<text x="118.2" y="124.3">2. DIMENSIONS ARE REFERENCE DIMENSIONS UNLESS</text>
<text x="118.2" y="131.4">3. INSULATOR MATERIAL: NYLON 46. COLOR REFER TO PAGE 44.</text>
<text x="122.4" y="127.8">TOLERANCES.</text>
<text x="118.2" y="134.9">4. CONTACT MATERIAL: COPPER ALLOY, GOLD OVER NICKEL.</text>
<text x="118.2" y="138.4">5. BRACKETS: COPPER ALLOY, TIN PLATED.</text>
<text x="118.2" y="141.9">6. OUTLINE OF CONNECTOR.</text>
<text x="118.2" y="145.5">7. RESTRICTED COMPONENT HEIGHT UNDER CATCH, 2.20MM</text>
<text x="122.4" y="149">MAXIMUM.</text>
<text x="118.2" y="152.5">8. RESTRICTED COMPONENT HEIGHT UNDER CATCH, 0.40MM</text>
<text x="118.2" y="159.6">9. PACKING TAPE AND REEL, QUANTITY 1400 PER REEL.</text>
<text x="122.4" y="156.1">MAXIMUM.</text>
</g>
<text font-size="2.5" fill="#fff" x="84.8" y="278.4">– board to board connector solutions –</text>
<g font-size="2.1">
<text x="62.6" y="267.2">The Important Information/Disclaimer is incorporated in the catalog where these specif</text>
<text x="62.6" y="269.8">online at www.kyocera-avx.com/disclaimer/ by reference and should be reviewed in full before placing any order.</text>
<text x="139.5" y="267.2">ications came from or available</text>
<text x="97.3" y="273.8">TDS-BTB-0019 | Rev 1</text>
</g>
</svg>
